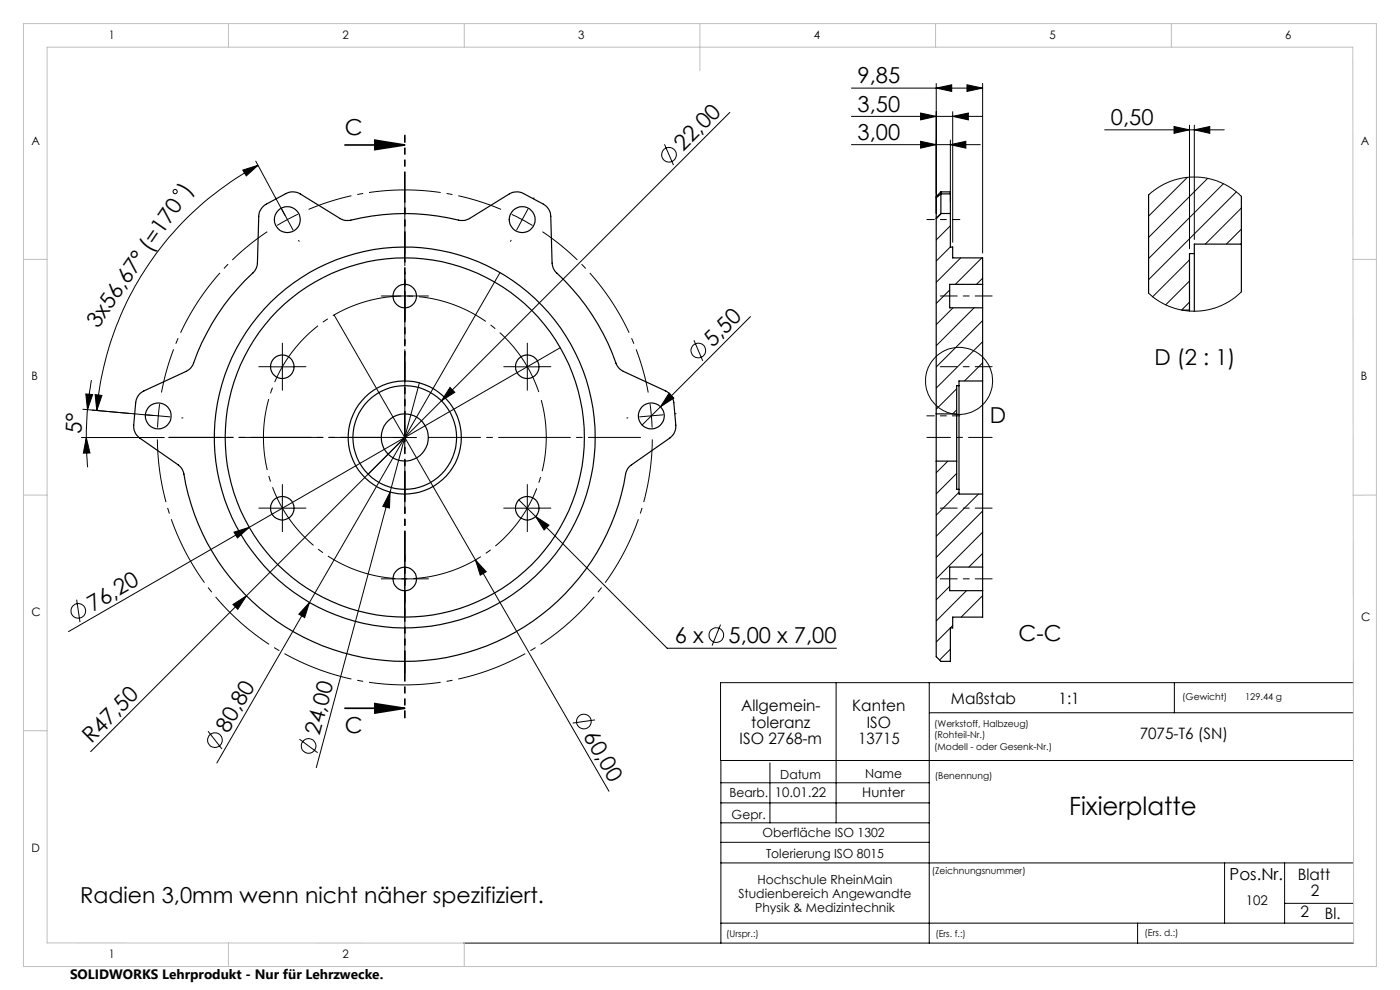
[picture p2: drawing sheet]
<svg xmlns="http://www.w3.org/2000/svg" width="297mm" height="210mm" viewBox="0 0 297 210" stroke-linecap="round" stroke-linejoin="round" font-family="sans-serif">
<g fill="none" stroke="#000" stroke-width=".21">
<path d="M180.6 18.7h27.9M198.6 18.7l3.3-.7v1.4zM198.6 17.7v27.6M205.1 18l3.4 .7-3.4 .7zM208.5 17.7v36M51.5 36.1l3.3-1-2.6 2.2zM54.3 34.2l6.2 11.5M54.8 35.1a65.6 65.6 0 0 0-34.3 52M141 30.6l1.9 4.4M154.8 23.8l-135.6 135.6M180.6 30.7h27.4M180.6 24.7h27.9"/>
<path d="M195.3 30l3.3 .7-3.3 .7zM195.3 24l3.3 .7-3.3 .7zM201.6 30.7l3.3-.7v1.4zM201.6 29.7v13.2M202.1 24.7l3.3-.7v1.4zM202.1 23.7v27.7M234.4 27.5h25.3M249.1 26.8l3.2 .7-3.2 .8zM251.9 37.6l-8.2 8.3M252.3 26.6v26.2M253.4 27.5l3.2-.7v1.5zM253.4 26.6v24.2"/>
<path d="M256.2 37.8l-12.5 12.6M259.5 39l-15.8 15.8M106.1 57.8l-40.4 70M108.5 45.5l2.3 1.1M110.8 46.6l2.2 1.2M110.8 46.6l-1.2 2.2M112 44.4l-1.2 2.2M199.7 45.3l-1.1 1.1M201.6 47.9l-3 3M201.6 52.4l-3 3M203.8 54.7l-5.2 5.2M208.3 54.7l-5.6 5.6"/>
<path d="M208.5 59l-1.3 1.3M243.7 41.3l2.1-1.6 2.4-1.2 2.9-.8 3.2-.1 2.3 .3 2.4 .8 2.3 1.2 2 1.8M252.3 55.1l-7.8 7.9M252.3 59.6l-5 5.1M262.3 40.7l-18.6 18.6M263.3 44.1l-7.6 7.7M263.3 48.6l-3.1 3.2M57.4 77.8h5M59.9 75.3v5M70.9 66.8l30 52M83.4 62.8h5M85.9 60.3v5"/>
<path d="M109.4 77.8h4.9M111.9 75.3v5M118.9 73.8l-66 38.1M147.2 72.2l1.9 4.3M159.2 67.2l-19.1 19.1M201.5 61.5l-2.9 2.9M202.2 65.3l-3.6 3.6M206.7 65.3l-8.1 8M208.5 68l-9.9 9.8M208.5 72.5l-9.9 9.8M208.5 77l-3.9 3.8M252.3 64.1l-1.6 1.6"/>
<path d="M263.3 61.9l-2 1.7-2.1 1.2-2.9 .9-2.7 .3-3.1-.3-2.5-.7-2.2-1.1-2.1-1.7M17.3 92.8h17.6M17.6 86.8l9.7 .9M18.2 83.6l1.4 .1-1 3.2zM18.3 92.8l.8 3.3h-1.4zM18.3 92.8l.3 6.3M18.6 86.9l-.3 5.9M19.4 80.6l-.8 6.3M19.5 87l13.1 1.2M20.2 83.7l1.4 .2-1.1 3.2zM83.4 92.8h5M85.9 90.3v5"/>
<path d="M89 81.2l-6.2 23.2M95.5 82.2l1 1-2.8 1.8zM140.1 86.3l-3.9 3.9M141.9 83.4l1 1-2.8 1.9zM201.1 97.8l-2.5 2.5M203 82.5l-4.4 4.3M203 87l-.9 .8M49.6 112.9l3.3-1-2.5 2.2zM52.9 111.9l-38.4 22.1M57.4 107.8h5M59.9 105.3v5M82.8 104.4l-.2 3.4-1.4-.4z"/>
<path d="M82.8 104.4l-15.7 58.4M100.9 118.8l2.3 2.5-1.3 .7zM100.9 118.8l28.3 49M109.4 107.8h4.9M110.1 106l3.5 3.6M111.9 105.3v5M113.6 109.6l2.9 1.8-1.1 1zM113.6 109.6l27.9 27.9h35.9M203 100.4l-4.4 4.4M203.4 104.4l-4.8 4.9M207.6 104.8l-9 9M208.5 108.4l-9.9 9.8"/>
<path d="M208.5 112.9l-9.9 9.9M208.5 117.4l-3 2.9M16.3 127.2l.7 4.8M49.4 128.2l2.9-1.8-1.9 2.8zM65.7 127.8l-1.1 3.2-1.2-.7zM65.7 127.8l-19.7 34M83.4 122.8h5M85.9 120.3v5M152.9 132.5l-1.8 4.4M201.5 124.4l-2.9 2.8M201.6 137.7l-2.3 2.3M202.1 132.7l-3.5 3.5"/>
<path d="M205 125.3l-6.4 6.4M208.5 126.4l-4.6 4.5M208.5 130.8l-.1 .1M44.1 155.1l3 3.8M63.5 156.8l3.9 2.9M126.2 152.7l-4.7 .7M177.4 144.8v29.7M197.1 144.8v55.3M197.1 151.2h90M249.1 144.8v6.4M287.1 144.8h-134.2v16.5h134.2M152.9 178.7h44.2"/>
<path d="M152.9 174.5h44.2M152.9 170.3h44.2M152.9 166h44.2M152.9 161.3v38.8M163.3 161.8v12.7M152.9 195.8h134.3M152.9 183h134.2M241.3 195.8v4.3M259.8 183v12.8M272.5 183v12.8M272.5 191.6h14.7M98.3 200.1h188.9"/>
<circle cx="141.9" cy="32.8" r="1.56"/>
<circle cx="37.1" cy="40.6" r=".44"/>
<circle cx="148.1" cy="74.3" r="1.56"/>
<circle cx="203.5" cy="80.8" r="7.1"/>
<circle cx="16.6" cy="129.6" r="1.55"/>
<circle cx="152" cy="134.7" r="1.55"/>
<circle cx="45.6" cy="157" r="1.57"/>
<circle cx="65.5" cy="158.2" r="1.55"/>
<circle cx="123.9" cy="153.1" r="1.56"/>
</g>
<path d="M61 46.6l-2.2 1.2M61 46.6l2.2-1.2M33.6 88.2l-.2 2.5M33.6 88.2l.3-2.5M138.2 88.2l-.3-2.5M138.2 88.2l.1 2.5" fill="none" stroke="#000" stroke-width=".21" stroke-dasharray="15.2 1.3 1.3 1.3" stroke-linecap="butt"/>
<path d="M56.7 49.2a52.5 52.5 0 0 0-22.4 34.1M106.3 44.4a52.5 52.5 0 0 0-40.8 0M137.5 83.3a52.5 52.5 0 0 0-22.4-34.1" fill="none" stroke="#000" stroke-width=".21" stroke-dasharray="15.2 1.3 1.3 1.3" stroke-dashoffset="5.7" stroke-linecap="butt"/>
<path d="M33.4 93.2a52.5 52.5 0 0 0 52.5 52.1 52.5 52.5 0 0 0 52.5-52.1" fill="none" stroke="#000" stroke-width=".21" stroke-dasharray="15.2 1.3 1.3 1.3" stroke-dashoffset="1.8" stroke-linecap="butt"/>
<path d="M73.2 30.8h12.7M79.5 29.7l6.4 1.1-6.4 .9zM73.2 150.2h12.7M79.5 149.3l6.4 .9-6.4 1.1z" fill="none" stroke="#000" stroke-width=".35"/>
<path d="M114.6 84a30 30 0 0 0-50.3-12.1 30 30 0 0 0 13.8 49.9 30 30 0 0 0 36.9-36.3l-.4-1.5" fill="none" stroke="#000" stroke-width=".21" stroke-dasharray="15.2 1.3 1.3 1.3" stroke-dashoffset="-.9" stroke-linecap="butt"/>
<g fill="none" stroke="#000" stroke-width=".21" stroke-dasharray="15.2 1.3 1.3 1.3">
<path d="M58.6 42.2l-.1-.2M61 46.6l-1.2-2.2M61 46.6l1.2 2.2M63.3 51l.2 .2M108.4 51l-.1 .2M113.2 42.2l.1-.2M57.4 77.8h-2.5M59.9 75.3v-2.5M62.4 77.8h2.5M83.4 62.8h-2.5M85.9 60.3v-2.5M85.9 65.3v2.5"/>
<path d="M88.4 62.8h2.5M109.4 77.8h-2.5M111.9 75.3v-2.5M114.4 77.8h2.5M28.6 87.8h-.2M33.6 88.2l-2.5-.2M33.6 88.2l2.5 .2M38.6 88.6l.2 .1M59.9 80.3v2.5M111.9 80.3v2.5M133.2 88.6l-.2 .1M138.2 88.2l2.5-.2"/>
<path d="M138.2 88.2l-2.5 .2M143.2 87.8h.2M57.4 107.8h-2.5M59.9 105.3v-2.5M59.9 110.3v2.5M62.4 107.8h2.5M109.4 107.8h-2.5M111.9 105.3v-2.5M111.9 110.3v2.5M114.4 107.8h2.5M83.4 122.8h-2.5M85.9 120.3v-2.5"/>
<path d="M85.9 125.3v2.5M88.4 122.8h2.5"/>
</g>
<path d="M80.9 92.8h-45M85.9 87.8v-45M85.9 97.8v45M90.9 92.8h45" fill="none" stroke="#000" stroke-width=".21" stroke-dasharray="15.2 1.3 1.3 1.3" stroke-dashoffset="4.2"/>
<path d="M196.6 92.8h13.9" fill="none" stroke="#000" stroke-width=".21" stroke-dasharray="15.2 1.3 1.3 1.3" stroke-dashoffset="10.2"/>
<path d="M199.5 62.8h11M199.5 77.8h11M199.5 107.8h11M199.5 122.8h11" fill="none" stroke="#000" stroke-width=".21" stroke-dasharray="15.2 1.3 1.3 1.3" stroke-dashoffset="11.6"/>
<path d="M203.6 46.6h-7M203.6 88.2h-7" fill="none" stroke="#000" stroke-width=".21" stroke-dasharray="15.2 1.3 1.3 1.3" stroke-dashoffset="13.6"/>
<path d="M85.9 28.7v123.5" fill="none" stroke="#000" stroke-width=".35" stroke-dasharray="6.3 1.3 1.3 1.3 1.3 1.3" stroke-dashoffset="4.9"/>
<path d="M85.9 92.8h-50.1" fill="none" stroke="#000" stroke-width=".21" stroke-dasharray="15.2 1.3 1.3 1.3" stroke-dashoffset="1.6"/>
<g fill="none" stroke="#c0c0c0" stroke-width=".21">
<path d="M5 5h287v200h-287zM48.5 5v5M98.5 5v5M148.5 5v10M198.5 5v5M248.5 5v5M5 55h5M287 55h5M5 105h5M292 105h-4.9M5 155h5M48.5 200v5"/>
<path d="M98.3 200.1l-88.3-.1v-190h277l.2 190.1M98.5 200v5"/>
</g>
<g fill="#000">
<path d="M95.5 82.2l1 1-2.8 1.8zM141.9 83.4l1 1-2.8 1.9zM49.6 112.9l3.3-1-2.5 2.2zM82.8 104.4l-.2 3.4-1.4-.4zM100.9 118.8l2.3 2.5-1.3 .7zM113.6 109.6l2.9 1.8-1.1 1zM49.4 128.2l2.9-1.8-1.9 2.8zM65.7 127.8l-1.1 3.2-1.2-.7z"/>
<path d="M51.5 36.1l3.3-1-2.6 2.2zM20.2 83.7l1.4 .2-1.1 3.2z"/>
<path d="M79.5 29.7l6.4 1.1-6.4 .9zM79.5 149.3l6.4 .9-6.4 1.1z"/>
<path d="M195.3 24l3.3 .7-3.3 .7zM202.1 24.7l3.3-.7v1.4zM198.6 18.7l3.3-.7v1.4zM205.1 18l3.4 .7-3.4 .7z"/>
<path d="M201.6 30.7l3.3-.7v1.4zM195.3 30l3.3 .7-3.3 .7z"/>
<path d="M253.4 27.5l3.2-.7v1.5zM249.1 26.8l3.2 .7-3.2 .8z"/>
<path d="M18.2 83.6l1.4 .1-1 3.2zM18.3 92.8l.8 3.3h-1.4z"/>
</g>
<g fill="none" stroke="#000" stroke-width=".25">
<path d="M55.8 43.8l4.9-2.7a3.1 3.1 0 0 1 3 0l8.4 5.2a2.79 2.79 0 0 0 2.3 .4 49 49 0 0 1 23.5 .1h.6l1.1-.5 8.5-5.2a3.1 3.1 0 0 1 3 0l4.2 2.2a3 3 0 0 1 1.5 2.6l.3 9.9a3 3 0 0 0 1 2.1 48.5 48.5 0 0 1 12.8 19.7l.6 .7 .7 .5 9 4.1a3.1 3.1 0 0 1 1.7 2.5l.5 4.8a3.1 3.1 0 0 1-1.3 2.7l-8.1 5.7a2.84 2.84 0 0 0-1.3 2 47.5 47.5 0 0 1-47.2 39.7 47.5 47.5 0 0 1-46.7-40.3l-.4-.8-.6-.6-8.2-5.7a3.1 3.1 0 0 1-1.2-2.7l.4-4.8a3.1 3.1 0 0 1 1.7-2.5l9-4.1a2.96 2.96 0 0 0 1.6-1.8 48.1 48.1 0 0 1 12.9-19.5l.5-1.1 .1-.6 .3-10.3 .2-.7zM198.6 42v45.8M199.6 40.7v.4M199.6 40.7l-1 1v.3M199.6 40.7h2v.4M199.6 45.3l-1 1M199.6 45.3h2M199.6 41.1l-1 .9M199.6 41.1v4.2M199.6 41.1h2M201.6 41.1v11.3h.5v2.3h6.4v5.6M243.7 41.4v20.8"/>
<path d="M253.4 53.8v12.2M253.4 53.8h-1.1v12M263.3 51.8v10.1M263.3 41.7v10.1M263.3 51.8h-9.9v2M208.5 60.3v5M208.5 65.3v15.5M208.5 60.3h-7v5h7M250.8 65.8h1.5M252.3 65.8v.2M198.6 87.8v10M198.6 97.8v41.5l1 1h2v-7.1h.5v-2.3h6.4v-5.6"/>
<path d="M198.6 87.8h4.4M198.6 97.8h4.4M203 87.8v10M203 97.8v6h.4M203.4 81.8v22M203.4 81.8h-.4v6M208.5 80.8v24M208.5 80.8h-5.1v1M203.4 103.8v1h5.1M208.5 104.8v15.5M208.5 120.3v5M208.5 120.3h-7v5h7"/>
<circle cx="61" cy="46.6" r="2.75"/>
<circle cx="110.8" cy="46.6" r="2.76"/>
<circle cx="59.9" cy="77.8" r="2.5"/>
<circle cx="85.9" cy="62.8" r="2.5"/>
<circle cx="111.8" cy="77.8" r="2.5"/>
<circle cx="33.6" cy="88.2" r="2.75"/>
<circle cx="85.9" cy="92.8" r="40.4"/>
<circle cx="85.9" cy="92.8" r="12"/>
<circle cx="85.9" cy="92.8" r="38.1"/>
<circle cx="85.9" cy="92.8" r="11"/>
<circle cx="85.9" cy="92.8" r="5"/>
<circle cx="138.2" cy="88.2" r="2.75"/>
<circle cx="59.9" cy="107.8" r="2.49"/>
<circle cx="111.8" cy="107.8" r="2.49"/>
<circle cx="85.9" cy="122.8" r="2.5"/>
</g>
<text font-size="5.3" x="226.8" y="172.8">Fixierplatte</text>
<g font-size="4.7">
<text x="181.9" y="17.7">9,85</text>
<text x="181.9" y="23.7">3,50</text>
<text x="73.2" y="28.7">C</text>
<text x="181.9" y="29.7">3,00</text>
<text x="235.7" y="26.5">0,50</text>
<text x="145" y="32.2" transform="rotate(-45 145 32.2)">22,00</text>
<text x="20.8" y="69.8" transform="rotate(-55 20.8 69.8)">3x56,67° (=170 )</text>
<text x="151.2" y="73.7" transform="rotate(-45 151.2 73.7)">5,50</text>
<text x="244.9" y="77.5">D (2 : 1)</text>
<text x="210" y="89.7">D</text>
<text x="17.3" y="92" transform="rotate(-88 17.3 92)">5°</text>
<text x="19.7" y="129.8" transform="rotate(-30 19.7 129.8)">76,20</text>
<text x="143.1" y="136.4">6 x</text>
<text x="154.5" y="136.4">5,00 x 7,00</text>
<text x="216.1" y="136.1">C-C</text>
<text x="48.4" y="155.6" transform="rotate(-60 48.4 155.6)">80,80</text>
<text x="73.2" y="155.6">C</text>
<text x="19.4" y="157.8" transform="rotate(-45 19.4 157.8)">R47,50</text>
<text x="67.8" y="156.2" transform="rotate(-75 67.8 156.2)">24,00</text>
<text x="123.7" y="156.1" transform="rotate(60 123.7 156.1)">60,00</text>
<text x="17" y="191.5">Radien 3,0mm wenn nicht näher spezifiziert.</text>
</g>
<text font-size="3.5" x="260.8" y="186.7">Pos.Nr.</text>
<g font-size="3.3">
<text x="201.7" y="149.2">Maßstab</text>
<text x="224.6" y="149.2">1:1</text>
<text x="157.2" y="150.9">Allgemein-</text>
<text x="159.4" y="154.4">toleranz</text>
<text x="180.8" y="150.9">Kanten</text>
<text x="183.9" y="154.4">ISO</text>
<text x="156.9" y="157.9">ISO 2768-m</text>
<text x="182" y="157.9">13715</text>
<text x="241.8" y="156.8">7075-T6 (SN)</text>
<text x="275.3" y="186.6">Blatt</text>
<text x="278.1" y="190">2</text>
<text x="275.9" y="194.6">2</text>
<text x="281.1" y="194.9">Bl.</text>
</g>
<text font-size="2.9" x="14.9" y="207.6">SOLIDWORKS Lehrprodukt - Nur für Lehrzwecke.</text>
<g font-size="2.8">
<text x="164.4" y="169.1">10.01.22</text>
<text x="182.9" y="169.1">Hunter</text>
<text x="264.3" y="192.1">102</text>
</g>
<g font-size="2.7">
<text x="165.5" y="165.2">Datum</text>
<text x="183.5" y="165.1">Name</text>
<text x="154.7" y="169">Bearb.</text>
<text x="155.2" y="173.6">Gepr.</text>
<text x="161.8" y="177.5">Oberfläche ISO 1302</text>
<text x="162.5" y="182">Tolerierung ISO 8015</text>
<text x="156.7" y="190.4">Studienbereich Angewandte</text>
<text x="160.7" y="187.4">Hochschule RheinMain</text>
<text x="160.2" y="193.4">Physik &amp; Medizintechnik</text>
</g>
<g font-size="2.5">
<text x="23.1" y="8.2">1</text>
<text x="72.7" y="8.2">2</text>
<text x="122.7" y="8.2">3</text>
<text x="172.7" y="8.2">4</text>
<text x="222.7" y="8.2">5</text>
<text x="272.7" y="8.2">6</text>
<text x="6.7" y="30.7">A</text>
<text x="288.7" y="30.7">A</text>
<text x="6.7" y="80.7">B</text>
<text x="288.7" y="80.7">B</text>
<text x="6.7" y="130.7">C</text>
<text x="288.8" y="131.7">C</text>
<text x="6.7" y="180.7">D</text>
<text x="23.1" y="203.2">1</text>
<text x="72.7" y="203.2">2</text>
</g>
<g font-size="2">
<text x="250.8" y="148.6">(Gewicht)</text>
<text x="264.2" y="148.6">129.44 g</text>
<text x="198.2" y="154.1">(Werkstoff, Halbzeug)</text>
<text x="198.2" y="156.6">(Rohteil-Nr.)</text>
<text x="198.2" y="159.1">(Modell - oder Gesenk-Nr.)</text>
<text x="198.3" y="165.3">(Benennung)</text>
<text x="197.7" y="185.4">(Zeichnungsnummer)</text>
<text x="154.1" y="198.7">(Urspr.:)</text>
<text x="198.4" y="198.7">(Ers. f.:)</text>
<text x="242.8" y="198.6">(Ers. d.:)</text>
</g>
</svg>
